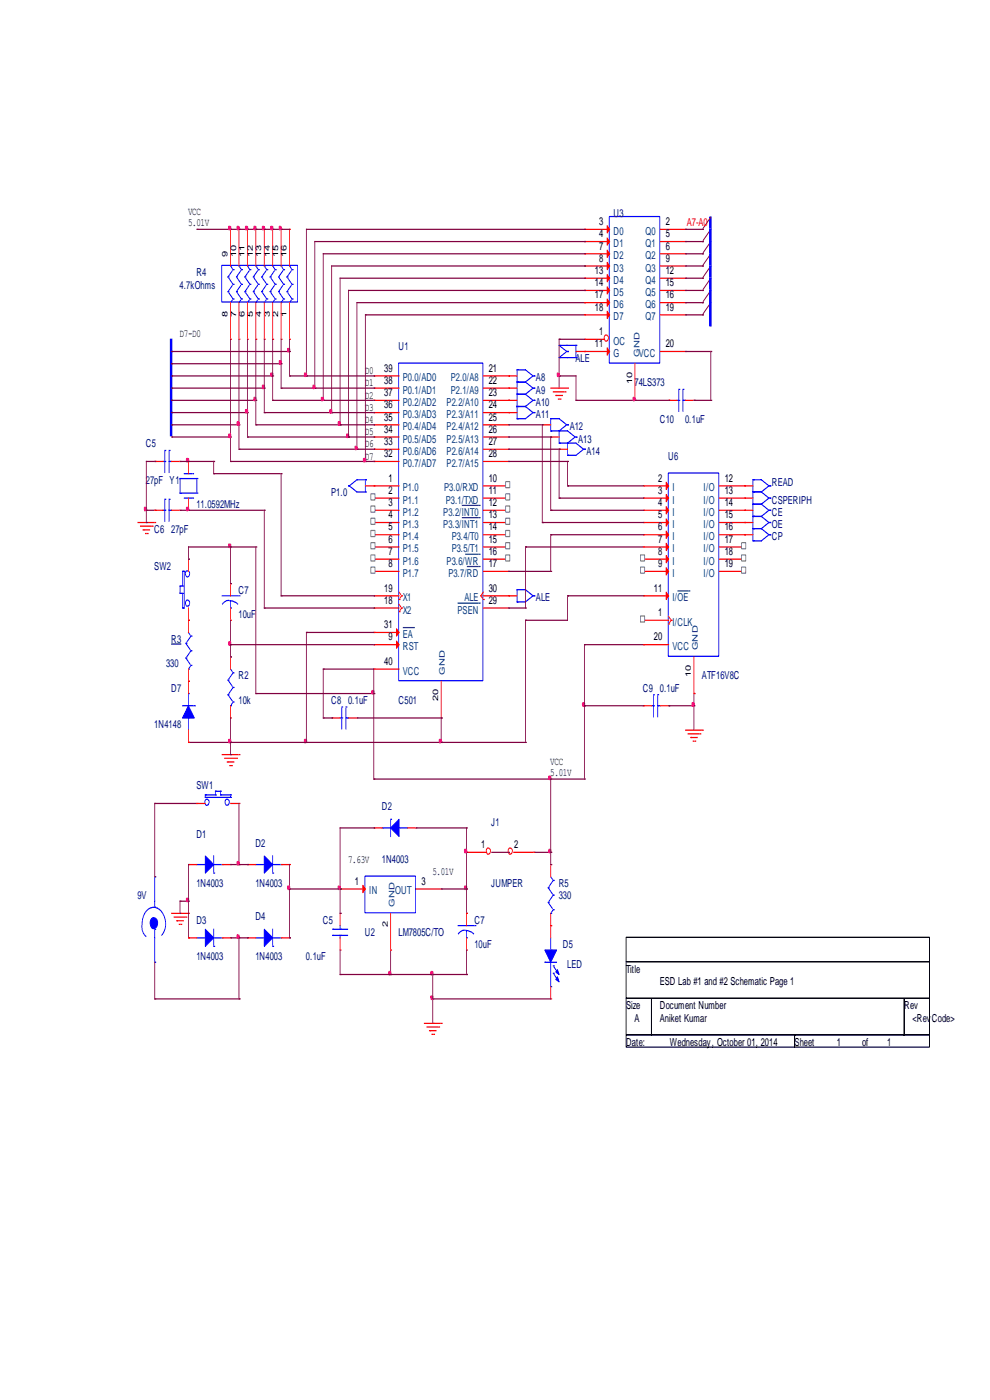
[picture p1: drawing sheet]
<svg xmlns="http://www.w3.org/2000/svg" width="210mm" height="297mm" viewBox="0 0 210 297" stroke-linecap="round" stroke-linejoin="round" font-family="sans-serif">
<path d="M132.8 198.8h64.3v5.2h-64.3zM132.8 204h64.3v7.8h-64.3zM132.8 211.8h5.4v7.8h-5.4zM132.8 219.6h35.7v2.6h-35.7zM138.2 211.8h53.6v7.8h-53.6zM168.5 219.6h28.6v2.6h-28.6zM191.8 211.8h5.3v7.8h-5.3z" fill="none" stroke="#000" stroke-width=".21"/>
<path d="M84.5 77h17.9v67.4h-17.9z" fill="none" stroke="#00f" stroke-width=".21"/>
<g fill="none" stroke="#f00" stroke-width=".21">
<path d="M79.3 79.8h.1M79.5 79.8h5.1M79.3 82.3h.1M79.3 84.9h.1M79.3 87.5h.1M79.3 90.1h.1M79.3 92.7h.1M79.3 95.3h.1M79.3 97.9h.1M79.5 82.3h5.1M79.5 84.9h5.1M79.5 87.5h5.1"/>
<path d="M79.5 90.1h5.1M79.5 92.7h5.1M79.5 95.3h5.1M79.5 97.9h5.1M79.3 103.1h.1M79.3 105.7h.1M79.5 103.1h5.1M79.5 105.7h5.1M79.3 134.2h.1M79.3 126.4h.1M79.3 129h.1M79.3 136.8h.1"/>
<path d="M79.5 129h5.1M79.5 126.4h5.1M79.5 134.2h5.1M79.5 136.8h5.1M84.6 127.2h.1M84.6 129.8h.1M84.6 125.6l.4 .5M84.6 128.2l.4 .5M85.2 126.4h.1M85.2 129h.1M85.2 126.4l-.4 .5M85.2 129l-.4 .5"/>
<path d="M102 126.4h.1M102 126.4l.3 .5M102.5 127.2h.1M102.5 129h5.2M102.5 125.6l-.3 .5M102.5 126.4h5.2M107.9 129h.1M107.9 126.4h.1M79.3 141.9h.1M79.5 141.9h5.1M93.6 152.3h.1M93.6 144.5v7.6"/>
</g>
<path d="M85.5 133.1h2M87.7 133.1h.1M97.1 128h4.3M101.6 128h.1" fill="none" stroke="#004080" stroke-width=".21"/>
<g fill="#f00" stroke="#f00" stroke-width=".21">
<path d="M84.1 133.4l.5 .8-.5 .8z"/>
<path d="M84.1 136l.5 .8-.5 .7z"/>
</g>
<path d="M78.7 104.8h.8v1.3h-.8z" fill-rule="evenodd" fill="#fff" stroke="#808080" stroke-width=".21"/>
<path d="M79.3 108.3h.1M79.5 108.3h5.1" fill="none" stroke="#f00" stroke-width=".21"/>
<path d="M78.7 107.4h.8v1.3h-.8z" fill-rule="evenodd" fill="#fff" stroke="#808080" stroke-width=".21"/>
<path d="M79.3 110.9h.1M79.5 110.9h5.1" fill="none" stroke="#f00" stroke-width=".21"/>
<path d="M78.7 109.9h.8v1.3h-.8z" fill-rule="evenodd" fill="#fff" stroke="#808080" stroke-width=".21"/>
<path d="M79.3 113.4h.1M79.5 113.4h5.1" fill="none" stroke="#f00" stroke-width=".21"/>
<path d="M78.7 112.5h.8v1.3h-.8z" fill-rule="evenodd" fill="#fff" stroke="#808080" stroke-width=".21"/>
<path d="M79.3 116h.1M79.5 116h5.1" fill="none" stroke="#f00" stroke-width=".21"/>
<path d="M78.7 115.1h.8v1.3h-.8z" fill-rule="evenodd" fill="#fff" stroke="#808080" stroke-width=".21"/>
<path d="M79.3 118.6h.1M79.5 118.6h5.1" fill="none" stroke="#f00" stroke-width=".21"/>
<path d="M78.7 117.7h.8v1.3h-.8z" fill-rule="evenodd" fill="#fff" stroke="#808080" stroke-width=".21"/>
<path d="M79.3 121.2h.1M79.5 121.2h5.1" fill="none" stroke="#f00" stroke-width=".21"/>
<path d="M78.7 120.3h.8v1.3h-.8z" fill-rule="evenodd" fill="#fff" stroke="#808080" stroke-width=".21"/>
<g fill="none" stroke="#f00" stroke-width=".21">
<path d="M102.5 79.8h5.2M107.9 79.8h.1M102.5 82.3h5.2M102.5 84.9h5.2M102.5 87.5h5.2M102.5 90.1h5.2M102.5 92.7h5.2M102.5 95.3h5.2M102.5 97.9h5.2M107.9 82.3h.1M107.9 84.9h.1M107.9 87.5h.1"/>
<path d="M107.9 90.1h.1M107.9 92.7h.1M107.9 95.3h.1M107.9 97.9h.1M102.5 103.1h5.2M107.9 103.1h.1"/>
</g>
<path d="M107.2 102.2h.9v1.3h-.9z" fill-rule="evenodd" fill="#fff" stroke="#808080" stroke-width=".21"/>
<path d="M102.5 105.7h5.2M107.9 105.7h.1" fill="none" stroke="#f00" stroke-width=".21"/>
<path d="M107.2 104.8h.9v1.3h-.9z" fill-rule="evenodd" fill="#fff" stroke="#808080" stroke-width=".21"/>
<path d="M102.5 108.3h5.2M107.9 108.3h.1" fill="none" stroke="#f00" stroke-width=".21"/>
<path d="M107.2 107.4h.9v1.3h-.9z" fill-rule="evenodd" fill="#fff" stroke="#808080" stroke-width=".21"/>
<path d="M98 107.2h3.4M101.6 107.2h.1" fill="none" stroke="#004080" stroke-width=".21"/>
<path d="M102.5 110.9h5.2M107.9 110.9h.1" fill="none" stroke="#f00" stroke-width=".21"/>
<path d="M107.2 109.9h.9v1.3h-.9z" fill-rule="evenodd" fill="#fff" stroke="#808080" stroke-width=".21"/>
<path d="M98 109.8h3.4M101.6 109.8h.1" fill="none" stroke="#004080" stroke-width=".21"/>
<path d="M102.5 113.4h5.2M107.9 113.4h.1" fill="none" stroke="#f00" stroke-width=".21"/>
<path d="M107.2 112.5h.9v1.3h-.9z" fill-rule="evenodd" fill="#fff" stroke="#808080" stroke-width=".21"/>
<path d="M102.5 116h5.2M107.9 116h.1" fill="none" stroke="#f00" stroke-width=".21"/>
<path d="M107.2 115.1h.9v1.3h-.9z" fill-rule="evenodd" fill="#fff" stroke="#808080" stroke-width=".21"/>
<path d="M102.5 118.6h5.2M107.9 118.6h.1" fill="none" stroke="#f00" stroke-width=".21"/>
<path d="M107.2 117.7h.9v1.3h-.9z" fill-rule="evenodd" fill="#fff" stroke="#808080" stroke-width=".21"/>
<path d="M98.8 117.6h2.6M101.6 117.6h.1M99.1 120.2h2.3M101.6 120.2h.1" fill="none" stroke="#004080" stroke-width=".21"/>
<g fill="none" stroke="#f00" stroke-width=".21">
<path d="M124 48.7h.1M124 51.2h.1M124 53.8h.1M124 56.4h.1M124 59h.1M124.1 48.7h5.2M124.1 51.2h5.2M124.1 53.8h5.2M124.1 56.4h5.2M124.1 59h5.2M107.9 79.8h.1M108 79.8h1.7"/>
<path d="M122.2 74.6h1.6M124 74.6h.1M124 61.6h.1M124 64.2h.1M124 66.8h.1M124.1 61.6h5.2M124.1 64.2h5.2M124.1 66.8h5.2M32.8 97.9h.1M33 97.9h1.6M36.4 97.9h1.6M38.2 97.9h.1"/>
<path d="M40 97.9h.1M40 98.2v2.3M107.9 82.3h.1M107.9 84.9h.1M107.9 87.5h.1M108 82.3h1.7M108 84.9h1.7M108 87.5h1.7M115 90.1h.1M115.2 90.1h1.6M116.8 92.7h.1M117 92.7h1.6"/>
<path d="M118.6 95.3h.1M118.8 95.3h1.6M29.2 110.9h3.4M29.8 111.6h2.3M30.3 112.4h.1M30.5 112.4h1.2M30.9 113.2h.1M31.2 113.2h.1M32.3 111.6h.1M32.8 110.9h.1M32.8 108.3h.1M33 108.3h1.6"/>
<path d="M36.4 108.3h1.6M38.2 108.3h.1M40 108.3h.1M40 105.7v2.3M77.5 103.1h1.6M79.3 103.1h.1M102.5 121.2h5.2M107.9 121.2h.1"/>
</g>
<g fill="none" stroke="#800040" stroke-width=".21">
<path d="M77.5 66.8h.1M77.5 66.8v30.8M77.7 66.8h46.3M123.8 64.2h-48.1v30.8M124 64.2h.1M75.7 95.3h.1M75.7 95.3h3.4M77.5 97.9h.1M77.5 97.9h1.6M79.3 95.3h.1M79.3 97.9h.1M31 108.3h1.6"/>
<path d="M32.8 108.3h.1M111.4 116h.1M111.6 116h24.9M98.9 193.8h.1M98.9 188.6v4.9"/>
</g>
<g fill="none" stroke="#00f" stroke-width=".21">
<path d="M129.2 45.9h10.7v31.1h-10.7zM109.7 78.5h.1M109.7 78.5v2.3M109.8 78.5h1.6l1.7 1.3-1.7 1.3M113.2 79.8h.1M118.6 73.3h.1M118.6 75.9h.1M118.6 73.3l1.6 1.3-1.6 1.3M118.8 73.3h3.2M118.8 75.9h3.2M120.4 74.6h.1M122.2 73.3h.1"/>
<path d="M122.2 75.9h.1M122.2 73.3v2.3M34.6 97.9h.2M35 97.9h.1M35 95.6h.1M35 95.8v4.4M35.9 95.6h.1M35.9 97.9h.1M35.9 95.8v4.4M36 97.9h.4M109.7 81.1h.1M109.7 83.6h.1"/>
<path d="M109.7 86.2h.1M109.7 88.8h.1M109.7 81.1v2.3M109.7 83.6v2.4M109.7 86.2v2.4M109.8 81.1h1.6M109.8 83.6h1.6M109.8 86.2h1.6M111.4 81.1l1.7 1.2-1.7 1.3M111.4 83.6l1.7 1.3-1.7 1.3M111.4 86.2l1.7 1.3-1.7 1.3h-1.6M113.2 82.3h.1"/>
<path d="M113.2 84.9h.1M113.2 87.5h.1M116.8 88.8h.1M116.8 91.4h.1M116.8 88.8v2.4M117 88.8h1.6l1.6 1.3-1.6 1.3M117 91.4h1.6M118.6 91.4h.1M118.6 94h.1M118.6 91.4v2.4M118.8 91.4h1.6l1.6 1.3-1.6 1.3M118.8 94h1.6"/>
<path d="M120.4 90.1h.1M120.4 94h.1M120.4 96.6h.1M120.4 94v2.3M120.6 94h1.6l1.6 1.3-1.6 1.3h-1.6M122.2 92.7h.1M124 95.3h.1M34.6 108.3h.2M35 108.3h.1M35 105.9h.1M35 106.2v4.4M35.9 105.9h.1"/>
<path d="M35.9 108.3h.1M35.9 106.2v4.4M36 108.3h.4M38.2 101.5h.1M38.2 104.6h.1M38.2 104.6h3.4M38.2 101.5v2.9M38.4 101.5h3.4M39.1 105.7h1.6M39.1 100.5h1.6M40.9 105.7h.1M40.9 100.5h.1"/>
<path d="M41.8 104.6h.1M41.8 101.5h.1M41.8 101.8v2.8M73.9 103.1h.1M77.3 101.8h-1.6l-1.6 1.3 1.6 1.3h1.6M77.5 104.4h.1M77.5 101.8h.1M77.5 102v2.4"/>
</g>
<path d="M98.5 188h.5a.51 .51 0 0 1-.3 .7l-.2-.2z" fill-rule="evenodd" fill="#f0f" stroke="#f0f" stroke-width=".21"/>
<g fill="#f00" stroke="#f00" stroke-width=".21">
<path d="M128.8 47.9l.5 .8-.5 .7z"/>
<path d="M128.8 50.5l.5 .7-.5 .8z"/>
<path d="M128.8 53.1l.5 .7-.5 .8z"/>
<path d="M128.8 55.7l.5 .7-.5 .8z"/>
<path d="M128.8 58.2l.5 .8-.5 .8z"/>
<path d="M128.8 60.8l.5 .8-.5 .8z"/>
<path d="M128.8 63.4l.5 .8-.5 .8z"/>
<path d="M128.8 66l.5 .8-.5 .8z"/>
</g>
<path d="M128.3 71.1a.6 .6 0 0 1 .8 .6 .6 .6 0 0 1-.7 .6l-.3-.7z" fill-rule="evenodd" fill="#fff" stroke="#f00" stroke-width=".21"/>
<g fill="none" stroke="#f00" stroke-width=".21">
<path d="M48.9 48.7h.1M48.9 48.9v7.5M50.7 48.7h.1M50.7 48.9v7.5M52.5 48.7h.1M52.5 48.9v7.5M54.3 48.7h.1M54.3 48.9v7.5M56 48.7h.1M56 48.9v7.5M57.8 48.7h.1M57.8 48.9v7.5"/>
<path d="M59.6 48.7h.1M59.6 48.9v7.5M61.4 48.7h.1M61.4 48.9v7.5M140 48.7h5.2M140 51.2h5.2M140 53.8h5.2M140 56.4h5.2M140 59h5.2M145.4 48.7h.1M145.4 51.2h.1M145.4 53.8h.1"/>
<path d="M145.4 56.4h.1M145.4 59h.1M48.9 72h.1M48.9 64.2v7.5M50.7 72h.1M50.7 64.2v7.5M52.5 72h.1M52.5 64.2v7.5M54.3 72h.1M54.3 64.2v7.5M56 72h.1M56 64.2v7.5"/>
<path d="M57.8 72h.1M57.8 64.2v7.5M59.6 72h.1M59.6 64.2v7.5M61.4 72h.1M61.4 64.2v7.5M124 72h.1M124 74.6h.1M124.1 72h4.1M124.1 74.6h5.2M134.7 77.2v7.5M140 74.6h5.2"/>
<path d="M140 61.6h5.2M140 64.2h5.2M140 66.8h5.2M145.4 61.6h.1M145.4 64.2h.1M145.4 66.8h.1M145.4 74.6h.1M116.8 82.3h3.4M117.3 83.1h2.4M117.9 83.9h.1M118.1 83.9h1.2M118.4 84.7h.2"/>
<path d="M118.8 84.7h.1M119.8 83.1h.1M120.4 82.3h.1M134.7 84.9h.1M141.8 84.9h.1M142 84.9h1.6M145.4 84.9h1.6M147.2 84.9h.1M40 118.6h.1M40 118.9v2.3M157.9 113.4h.1M157.9 108.3h.1"/>
<path d="M157.9 103.1h.1M157.9 110.9h.1M157.9 105.7h.1M158.1 113.4h1.6M158.1 108.3h1.6M158.1 103.1h1.6M158.1 110.9h1.6M158.1 105.7h1.6M40 131.6h.1M40 129v2.3M40 131.8v2.4M48.9 123.8h.1"/>
<path d="M48.9 131.6h.1M48.9 139.4h.1M48.9 124.1v2.3M48.9 129v2.3M48.9 139.6v2.3M107.9 126.4h.1M108 126.4h1.7M136.5 131.6h.1M136.6 131.6h5.2M141.8 132.4h.1M141.8 130.8l.4 .5M142.4 131.6h.1"/>
<path d="M142.4 131.6l-.4 .5M40 144.5h.1M40 157.5h.1M40 141.9v2.4M40 144.8v2.3M40 154.9v2.3M48.9 152.3h.1M48.9 149.7v2.4M70.3 152.3h.1M70.5 152.3h1.6M73.9 152.3h1.6M75.7 152.3h.1"/>
<path d="M136.5 149.7h.1M136.6 149.7h1.6M140 149.7h1.6M141.8 149.7h.1M145.4 154.9h3.4M145.9 155.7h2.4M146.5 156.5h.1M146.6 156.5h1.3M147 157.2h.2M147.4 157.2h.1M148.4 155.7h.1M149 154.9h.1"/>
<path d="M47.1 160.1h3.4M47.6 160.9h2.4M48.2 161.6h.1M48.4 161.6h1.2M48.7 162.4h.2M49.1 162.4h.1M50.1 160.9h.1M50.7 160.1h.1M36.4 193.8h3.4M36.9 194.6h2.3M37.5 195.3h.1M37.6 195.3h1.3"/>
<path d="M38 196.1h.2M38.4 196.1h.1M39.4 194.6h.1M40 193.8h.1M116.8 196.4h.1M116.8 183.4h.1M116.8 183.7v2.3M116.8 193.8v2.3M116.8 196.6v2.4M116.8 211.9h.1M116.8 209.3v2.4"/>
</g>
<path d="M128.8 73.8l.5 .8-.5 .8z" fill="#f00" stroke="#f00" stroke-width=".21"/>
<path d="M150.7 45.9v23.4M36.3 71.9v20.7" fill="none" stroke="#00f" stroke-width=".64" stroke-linecap="butt"/>
<g fill="none" stroke="#800040" stroke-width=".21">
<path d="M41.8 48.7h.1M41.9 48.7h7M48.9 48.7h.1M49.1 48.7h1.6M50.7 48.7h.1M50.9 48.7h1.6M52.5 48.7h.1M52.7 48.7h1.6M54.3 48.7h.1M54.4 48.7h1.6M56 48.7h.1M56.2 48.7h1.6"/>
<path d="M57.8 48.7h.1M58 48.7h1.6M59.6 48.7h.1M59.8 48.7h1.6M145.4 48.7h3.4M145.4 51.2h3.4M145.4 53.8h3.4M145.4 56.4h3.4M145.4 59h3.4M149 48.7h.1M149 51.2h.1M149 53.8h.1"/>
<path d="M149 56.4h.1M149 59h.1M150.8 46.1l-1.7 2.3M150.8 48.7l-1.7 2.3M150.8 51.2l-1.7 2.4M150.8 53.8l-1.7 2.4M150.8 56.4l-1.7 2.4M150.8 59l-1.7 2.4M36.4 74.6h.1M36.4 77.2h.1M36.4 79.8h.1M36.6 79.8h21.2"/>
<path d="M36.6 74.6h24.8M36.6 77.2h23M48.9 72v20.5M50.7 72v17.9M52.5 72v15.3M54.3 72v12.7M56 72v10.1M57.8 79.8h.1M57.8 72v7.5M57.8 79.8v4.9M59.6 77.2h.1M59.6 72v4.9"/>
<path d="M59.6 77.2v4.9M61.4 79.8h.1M61.4 74.6h.1M61.4 79.8h3.4M61.4 72v2.3M61.4 74.6v4.9M65 79.8h.1M118.6 72h.1M118.6 79.8h.1M118.6 72.2v7.6M118.8 72h5.2M118.8 79.8h3.4v4.9"/>
<path d="M145.4 61.6h3.4M145.4 64.2h3.4M145.4 66.8h3.4M145.4 74.6h5.2M149 61.6h.1M149 64.2h.1M149 66.8h.1M150.8 74.6h.1M150.8 61.6l-1.7 2.3M150.8 64.2l-1.7 2.3M150.8 74.6v10.1M36.4 82.3h.1"/>
<path d="M36.4 84.9h.1M36.4 87.5h.1M36.4 90.1h.1M36.4 92.7h.1M36.6 84.9h17.7M36.6 82.3h19.4M36.6 87.5h15.9M36.6 90.1h14.1M36.6 92.7h12.3M40 97.9h5.1M45.3 97.9h.1M45.3 97.9v2.3"/>
<path d="M48.9 97.9h.1M48.9 92.7h.1M48.9 97.9h28.4M48.9 92.7v4.9M50.7 95.3h.1M50.7 90.1h.1M50.7 90.1v4.9M50.7 95.3h24.8M52.5 92.7h.1M52.5 87.5h.1M52.5 87.5v5M52.5 92.7h21.2"/>
<path d="M54.3 90.1h.1M54.3 84.9h.1M54.3 84.9v5M54.3 90.1h17.6M56 87.5h.1M56 82.3h.1M56 82.3v5M56 87.5h14.2M57.8 84.9h.1M57.8 84.9h10.6M59.6 82.3h.1M59.6 82.3h7"/>
<path d="M66.8 82.3h.1M68.6 84.9h.1M70.3 87.5h.1M72.1 90.1h.1M73.9 92.7h.1M75.7 95.3h.1M77.5 97.9h.1M118.6 80v2.3M122.2 84.9h.1M122.2 84.9h12.3M134.7 84.9h.1M134.7 84.9h6.9"/>
<path d="M141.8 84.9h.1M147.2 84.9h.1M147.4 84.9h3.4M150.8 84.9h.1M31 110.9h.1M31 108.3v2.3M40 118.6h.1M45.3 100.5h.1M45.3 100.5h14.1M48.7 116h-8.7v2.4M48.9 116h.1M48.9 116h5.2"/>
<path d="M48.9 116v7.6M54.3 116h.1M54.3 116v30.9M59.6 100.5h.1M59.6 100.5v25.6M111.4 116h.1M111.4 116.3v12.7M48.9 123.8h.1M48.9 136.8h.1M48.9 139.4h.1M48.9 131.6v4.9M48.9 136.8v2.3"/>
<path d="M59.6 126.4h.1M65 134.2h.1M65 134.2v23M65.2 134.2h14.1M107.9 129h3.4M111.4 129h.1M124 136.8h.1M124.1 136.8h12.4M40 157.5h8.7M48.9 157.5h.1M48.9 152.3v4.9M48.9 157.5v2.3"/>
<path d="M49.1 157.5h44.3M54.3 147.1h.1M54.3 147.1h24.8M65 157.5h.1M68.6 141.9h.1M68.6 152.3h.1M68.6 141.9v10.2M68.6 152.3h1.6M68.7 141.9h10.6M70.3 152.3h.1M75.7 152.3h17.7M79.3 147.1h.1"/>
<path d="M79.3 147.1v17.9M93.6 157.5h.1M93.6 152.3h.1M93.6 152.3v4.9M124 149.7h.1M124.1 149.7h12.4M141.8 149.7h.1M142 149.7h5.2M147.2 147.1h.1M147.2 149.7h.1M147.2 147.4v2.3M147.2 150v4.9"/>
<path d="M32.8 170.5h.1M32.8 170.5v15.2M33 170.5h8.8M48.9 160.1h.1M79.3 165.3h.1M32.8 186h.1M38.2 191.2h.1M38.2 193.8h.1M38.2 191.2v2.3M38.4 191.2h1.6v7.5M40 199h.1M113.2 180.8h3.4"/>
<path d="M116.8 180.8h.1M116.8 183.4h.1M116.8 180.8v2.4M32.8 211.9h.1M32.8 204.1v7.6M32.8 211.9h17.7M50.7 211.9h.1M82.8 206.7h.1M82.8 206.7h8.8M82.8 201.6v4.9M91.8 217.1h.1M91.8 211.9h.1"/>
<path d="M91.8 206.7h.1M91.8 207v9.8M91.8 206.7h7M92 211.9h24.8M98.9 206.7h.1"/>
</g>
<g fill="none" stroke="#00f" stroke-width=".21">
<path d="M47 56.3h16.1v7.8h-16.1zM48.4 58.8h.1M48.5 59l.9 1.3M48.9 56.4h.1M49.1 56.7l.3 .5M49.3 57.5l-.9 1.3M49.4 57.2h.1M50.1 58.8h.1M50.3 59l.9 1.3M50.7 56.4h.1M50.9 56.7l.3 .5M51 57.5l-.9 1.3"/>
<path d="M51.2 57.2h.1M51.9 58.8h.1M52.1 59l.9 1.3M52.5 56.4h.1M52.7 56.7l.3 .5M52.8 57.5l-.9 1.3M53 57.2h.1M53.7 58.8h.1M53.9 59l.9 1.3M54.3 56.4h.1M54.4 56.7l.4 .5M54.6 57.5l-.9 1.3"/>
<path d="M54.8 57.2h.1M55.5 58.8h.1M55.7 59l.9 1.3M56 56.4h.1M56.2 56.7l.4 .5M56.4 57.5l-.9 1.3M56.6 57.2h.1M57.3 58.8h.1M57.5 59l.9 1.3M57.8 56.4h.1M58 56.7l.4 .5M58.2 57.5l-.9 1.3"/>
<path d="M58.4 57.2h.1M59.1 58.8h.1M59.3 59l.9 1.3M59.6 56.4h.1M59.8 56.7l.4 .5M60 57.5l-.9 1.3M60.2 57.2h.1M60.9 58.8h.1M61 59l.9 1.3M61.4 56.4h.1M61.6 56.7l.3 .5M61.8 57.5l-.9 1.3"/>
<path d="M61.9 57.2h.1M48.4 61.9h.1M48.5 62.1l.9 1.3M49.3 60.6l-.9 1.3M49.3 63.7l-.4 .5M49.4 60.3h.1M49.4 63.4h.1M50.1 61.9h.1M50.3 62.1l.9 1.3M51 60.6l-.9 1.3M51 63.7l-.3 .5M51.2 60.3h.1"/>
<path d="M51.2 63.4h.1M51.9 61.9h.1M52.1 62.1l.9 1.3M52.8 60.6l-.9 1.3M52.8 63.7l-.3 .5M53 60.3h.1M53 63.4h.1M53.7 61.9h.1M53.9 62.1l.9 1.3M54.6 60.6l-.9 1.3M54.6 63.7l-.3 .5M54.8 60.3h.1"/>
<path d="M54.8 63.4h.1M55.5 61.9h.1M55.7 62.1l.9 1.3M56.4 60.6l-.9 1.3M56.4 63.7l-.4 .5M56.6 60.3h.1M56.6 63.4h.1M57.3 61.9h.1M57.5 62.1l.9 1.3M58.2 60.6l-.9 1.3M58.2 63.7l-.4 .5M58.4 60.3h.1"/>
<path d="M58.4 63.4h.1M59.1 61.9h.1M59.3 62.1l.9 1.3M60 60.6l-.9 1.3M60 63.7l-.4 .5M60.2 60.3h.1M60.2 63.4h.1M60.9 61.9h.1M61 62.1l.9 1.3M61.8 60.6l-.9 1.3M61.8 63.7l-.4 .5M61.9 60.3h.1"/>
<path d="M61.9 63.4h.1M143.6 84.9h.2M144 84.9h.1M144 82.6h.1M144 82.9v4.4M144.9 82.6h.1M144.9 84.9h.1M144.9 82.9v4.4M145 84.9h.4M141.7 100.4h10.8v38.8h-10.8zM159.7 112.1h.1M159.7 114.7h.1"/>
<path d="M159.7 107h.1M159.7 109.6h.1M159.7 104.4h.1M159.7 101.8h.1M159.7 102v4.7M159.7 107v2.3M159.7 109.6v2.3M159.7 112.1v2.4M159.9 112.1h1.6M159.9 107h1.6M159.9 109.6h1.6M159.9 104.4h1.6"/>
<path d="M159.9 101.8h1.6l1.6 1.3-1.6 1.3M161.5 112.1l1.6 1.3-1.6 1.3h-1.6M161.5 107l1.6 1.3-1.6 1.3M161.5 109.6l1.6 1.3-1.6 1.2M161.5 104.4l1.6 1.3-1.6 1.3M163.3 113.4h.1M163.3 108.3h.1M163.3 103.1h.1M163.3 110.9h.1M163.3 105.7h.1M38.2 124.3h.1M38.2 125.9h.1"/>
<path d="M38.2 124.3v1.3M38.2 125.9h.3M38.4 124.3h.3M38.7 121.2h.1M38.7 124.3h.1M38.7 125.9h.1M38.7 129h.1M38.7 121.2v2.9M38.7 125.9v2.8M38.9 121.2h.2M39.1 121.2h.1M39.1 121.5v7.5h-.2"/>
<path d="M39.4 136.5h.1M39.4 139.6h.1M39.4 136.5l.9 1.3M39.4 139.6l.9 1.3M39.5 127.4a.59 .59 0 0 1 .7 .5 .59 .59 0 0 1-.6 .7l-.3-.8zM39.5 121.2a.59 .59 0 0 1 .7 .5 .59 .59 0 0 1-.6 .6l-.3-.7zM40 134.2l.3 .5M40.5 135h.1M40.5 138.1h.1M40.5 135l-.9 1.2M40.5 138.1l-.9 1.3M47.1 128.2a1.99 1.99 0 0 1 3.1-.3l.3 .3"/>
<path d="M47.1 126.4h3.4M48.9 129h.1M48.9 127.4v1.3M50.7 126.4h.1M109.7 125.1h.1M109.7 127.7h.1M109.7 125.1v2.3M109.8 125.1h1.6l1.7 1.3-1.7 1.3h-1.6M113.2 126.4h.1M38.7 149.7h2.3M40 147.1h.1M40 141.9h.1"/>
<path d="M40 152.3h.1M40 147.4v2.3M40 152.6v2.3M40.5 141.2h.1M40.5 141.2l-.4 .5M41.2 149.7h.1M48.4 144.3h.1M48.4 147.4h.1M48.4 144.3l.9 1.3M48.4 147.4l.9 1.3M48.9 149.7h.1M48.9 141.9l.4 .6"/>
<path d="M49.4 142.7h.1M49.4 145.8h.1M49.4 148.9h.1M49.4 142.7l-.9 1.3M49.4 145.8l-.9 1.3M49.4 148.9l-.3 .6M72.1 152.3h.2M72.5 152.3h.1M72.5 150h.1M72.5 150.2v4.4M73.4 150h.1M73.4 152.3h.1"/>
<path d="M73.4 150.2v4.4M73.6 152.3h.3M138.2 149.7h.2M138.6 149.7h.1M138.6 147.4h.1M138.6 147.7v4.4M139.5 147.4h.1M139.5 149.7h.1M139.5 147.7v4.4M139.7 149.7h.3M32.8 186h.1M32.8 192.5h.1"/>
<path d="M32.8 197.1h.1M32.8 186.3v5.9M32.8 197.4v6.5M34.2 198.4a3.9 3.9 0 0 0-1-5.8 2.34 2.34 0 0 0-2.8 1.9l-.3 1.6a2.65 2.65 0 0 0 .9 2.6M116.3 188.3h.1M116.3 191.4h.1M116.3 188.3l.9 1.3M116.3 191.4l.9 1.3M116.8 193.8h.1M116.8 199v2.3M116.8 186l.4 .5M117.3 186.8h.1"/>
<path d="M117.3 189.9h.1M117.3 193h.1M117.3 186.8l-.9 1.3M117.3 189.9l-.9 1.3M117.3 193l-.3 .5M32.8 204.1h.1M115.6 204.1h.1M115.7 204.1h2.4M116.8 209.3h.1M116.8 201.6h.1M116.8 204.1v5M117.3 204.9h.1"/>
<path d="M117.3 206.5h.1M117.5 205.2l.9 1.3M117.5 206.7l.9 1.3"/>
</g>
<g fill="#f0f" stroke="#f0f" stroke-width=".21">
<path d="M50.3 48l.4 .1a.51 .51 0 0 1-.3 .7l-.2-.3z" fill-rule="evenodd"/>
<path d="M48.5 48l.4 .1a.51 .51 0 0 1-.3 .7l-.1-.3z" fill-rule="evenodd"/>
<path d="M53.8 48l.5 .1a.51 .51 0 0 1-.3 .7l-.2-.3z" fill-rule="evenodd"/>
<path d="M52.1 48l.4 .1a.51 .51 0 0 1-.3 .7l-.2-.3z" fill-rule="evenodd"/>
<path d="M55.6 48l.5 .1a.51 .51 0 0 1-.3 .7l-.2-.3z" fill-rule="evenodd"/>
<path d="M59.2 48l.5 .1a.51 .51 0 0 1-.3 .7l-.2-.3z" fill-rule="evenodd"/>
<path d="M57.4 48l.5 .1a.51 .51 0 0 1-.3 .7l-.2-.3z" fill-rule="evenodd"/>
<path d="M118.2 79.1l.4 .1a.51 .51 0 0 1-.3 .7l-.2-.3z" fill-rule="evenodd"/>
<path d="M39.5 190.6h.5a.51 .51 0 0 1-.3 .7l-.2-.2z" fill-rule="evenodd"/>
<path d="M123.5 149.1l.5 .1a.51 .51 0 0 1-.3 .7l-.2-.3z" fill-rule="evenodd"/>
<path d="M146.8 149.1l.4 .1a.51 .51 0 0 1-.3 .7l-.2-.3z" fill-rule="evenodd"/>
<path d="M48.5 115.4l.4 .1a.51 .51 0 0 1-.3 .7l-.1-.3z" fill-rule="evenodd"/>
<path d="M78.9 146.5l.4 .1a.51 .51 0 0 1-.3 .7l-.2-.3z" fill-rule="evenodd"/>
<path d="M116.4 180.2l.4 .1a.51 .51 0 0 1-.3 .7l-.1-.3z" fill-rule="evenodd"/>
<path d="M91.4 211.3h.4a.51 .51 0 0 1-.3 .7l-.2-.2z" fill-rule="evenodd"/>
<path d="M91.4 206.1l.4 .1a.51 .51 0 0 1-.3 .7l-.2-.3z" fill-rule="evenodd"/>
<path d="M30.6 107.6l.5 .1a.52 .52 0 0 1-.3 .7l-.2-.3z" fill-rule="evenodd"/>
<path d="M39.5 97.3h.5a.51 .51 0 0 1-.3 .7l-.2-.2z" fill-rule="evenodd"/>
<path d="M64.6 156.9h.4a.51 .51 0 0 1-.3 .7l-.2-.2z" fill-rule="evenodd"/>
<path d="M93.1 156.9h.5a.51 .51 0 0 1-.3 .7l-.2-.2z" fill-rule="evenodd"/>
<path d="M48.5 136.2h.4a.51 .51 0 0 1-.3 .7l-.1-.3z" fill-rule="evenodd"/>
<path d="M61 74h.4a.51 .51 0 0 1-.3 .7l-.1-.3z" fill-rule="evenodd"/>
<path d="M59.2 76.5l.5 .1a.51 .51 0 0 1-.3 .7l-.2-.3z" fill-rule="evenodd"/>
<path d="M57.4 79.1l.5 .1a.51 .51 0 0 1-.3 .7l-.2-.3z" fill-rule="evenodd"/>
<path d="M55.6 81.7l.5 .1a.51 .51 0 0 1-.3 .7l-.2-.3z" fill-rule="evenodd"/>
<path d="M48.5 156.9h.4a.51 .51 0 0 1-.3 .7l-.1-.2z" fill-rule="evenodd"/>
<path d="M53.8 84.3l.5 .1a.51 .51 0 0 1-.3 .7l-.2-.3z" fill-rule="evenodd"/>
<path d="M48.5 92.1h.4a.51 .51 0 0 1-.3 .7l-.1-.2z" fill-rule="evenodd"/>
<path d="M134.2 84.3l.5 .1a.51 .51 0 0 1-.3 .7l-.2-.3z" fill-rule="evenodd"/>
<path d="M77.1 97.3h.4a.51 .51 0 0 1-.3 .7l-.1-.2z" fill-rule="evenodd"/>
<path d="M75.3 94.7h.4a.51 .51 0 0 1-.3 .7l-.1-.2z" fill-rule="evenodd"/>
<path d="M50.3 89.5h.4a.52 .52 0 0 1-.3 .8l-.2-.3z" fill-rule="evenodd"/>
<path d="M52.1 86.9l.4 .1a.51 .51 0 0 1-.3 .7l-.2-.3z" fill-rule="evenodd"/>
<path d="M73.5 92.1h.5a.51 .51 0 0 1-.4 .7l-.1-.2z" fill-rule="evenodd"/>
<path d="M71.7 89.5h.5a.52 .52 0 0 1-.3 .8l-.2-.3z" fill-rule="evenodd"/>
<path d="M82.4 206.1l.5 .1a.51 .51 0 0 1-.3 .7l-.2-.3z" fill-rule="evenodd"/>
</g>
<g fill="#00f" stroke="#00f" stroke-width=".21">
<path d="M32.3 194.8a.97 .97 0 0 1 1 .3 .97 .97 0 0 1 .1 1.1 .75 .75 0 0 1-.7 .8 .75 .75 0 0 1-.8-.7 1.34 1.34 0 0 1 .4-1.5z" fill-rule="evenodd"/>
<path d="M115.6 201.6h2.5l-1.3 2.5z" fill-rule="evenodd"/>
<path d="M118.2 207.3l.4 1-.7-.5z" fill-rule="evenodd"/>
<path d="M118.2 205.7l.4 1-.7-.5z" fill-rule="evenodd"/>
<path d="M40 149.7l1.2 2.6h-2.5z" fill-rule="evenodd"/>
</g>
<path d="M36.3 136.6h2.1" fill="none" stroke="#000080" stroke-width=".21"/>
<path d="M135.8 130.7h.9v1.3h-.9z" fill-rule="evenodd" fill="#fff" stroke="#808080" stroke-width=".21"/>
<path d="M141.3 125.6l.5 .8-.5 .8z" fill="#f00" stroke="#f00" stroke-width=".21"/>
<g fill="none" stroke="#f00" stroke-width=".21">
<path d="M152.5 103.1h5.2M152.5 105.7h5.2M152.5 108.3h5.2M152.5 110.9h5.2M152.5 113.4h5.2M152.5 116h5.2M157.9 103.1h.1M157.9 105.7h.1M157.9 108.3h.1M157.9 110.9h.1M157.9 113.4h.1M157.9 116h.1"/>
<path d="M136.5 126.4h.1M136.6 126.4h5.2"/>
</g>
<path d="M143.8 125.4h2.1M146.1 125.4h.1" fill="none" stroke="#004080" stroke-width=".21"/>
<path d="M157.3 115.1h.9v1.3h-.9z" fill-rule="evenodd" fill="#fff" stroke="#808080" stroke-width=".21"/>
<path d="M152.5 118.6h5.2M157.9 118.6h.1" fill="none" stroke="#f00" stroke-width=".21"/>
<path d="M157.3 117.7h.9v1.3h-.9z" fill-rule="evenodd" fill="#fff" stroke="#808080" stroke-width=".21"/>
<path d="M152.5 121.2h5.2M157.9 121.2h.1" fill="none" stroke="#f00" stroke-width=".21"/>
<path d="M157.3 120.3h.9v1.3h-.9z" fill-rule="evenodd" fill="#fff" stroke="#808080" stroke-width=".21"/>
<g fill="none" stroke="#f00" stroke-width=".21">
<path d="M136.5 103.1h.1M136.5 105.7h.1M136.5 108.3h.1M136.5 110.9h.1M136.5 113.4h.1M136.5 116h.1M136.5 118.6h.1M136.6 103.1h5.2M136.6 105.7h5.2M136.6 108.3h5.2M136.6 110.9h5.2M136.6 113.4h5.2"/>
<path d="M136.6 116h5.2M136.6 118.6h5.2M136.5 136.8h.1M136.6 136.8h5.2M147.2 139.4v7.5M147.2 147.1h.1"/>
</g>
<g fill="#f00" stroke="#f00" stroke-width=".21">
<path d="M141.3 102.3l.5 .8-.5 .8z"/>
<path d="M141.3 104.9l.5 .8-.5 .7z"/>
<path d="M141.3 107.5l.5 .8-.5 .7z"/>
<path d="M141.3 110.1l.5 .8-.5 .7z"/>
<path d="M141.3 112.7l.5 .7-.5 .8z"/>
<path d="M141.3 115.3l.5 .7-.5 .8z"/>
<path d="M141.3 117.8l.5 .8-.5 .8z"/>
</g>
<path d="M135.8 117.7h.9v1.3h-.9z" fill-rule="evenodd" fill="#fff" stroke="#808080" stroke-width=".21"/>
<path d="M141.3 120.4l.5 .8-.5 .8z" fill="#f00" stroke="#f00" stroke-width=".21"/>
<path d="M136.5 121.2h.1M136.6 121.2h5.2" fill="none" stroke="#f00" stroke-width=".21"/>
<path d="M135.8 120.3h.9v1.3h-.9z" fill-rule="evenodd" fill="#fff" stroke="#808080" stroke-width=".21"/>
<g fill="none" stroke="#00f" stroke-width=".21">
<path d="M43.5 168.6h.1M43.5 168.9v.3h5.2M43.6 169.6a.59 .59 0 0 1 .8 .6 .59 .59 0 0 1-.7 .6l-.3-.7zM43.7 168.6h2M45.7 167.9h.1M45.7 168.6h.1M45.7 167.9v.5M45.9 167.9h.9M46.8 168.6h.1M46.8 167.9h.1M46.8 168.1v.5M46.9 168.6h2"/>
<path d="M47.9 169.6a.6 .6 0 0 1 .7 .6 .6 .6 0 0 1-.6 .6l-.3-.7zM48.9 169.2h.1M48.9 168.6h.1M48.9 168.9v.3M81.1 175.6h.1M81.2 175.6h1.6M82.8 173.8h.1M82.8 174.1v3.4M84.6 175.6h.1M84.8 175.6h1.6M41.8 183.4h1.6M41.8 199h1.6"/>
<path d="M43.5 183.4h.1M43.5 199h.1M45.3 185.2h.1M45.3 181.6v3.4M45.3 197.1v3.4M45.3 183.4h1.6M45.3 199h1.6M47.1 183.4h.1M47.1 199h.1M54.3 183.4h1.6M54.3 199h1.6M56 183.4h.1"/>
<path d="M56 199h.1M57.8 185.2h.1M57.8 183.4h1.6M57.8 199h1.6M57.8 181.6v3.4M57.8 197.1v3.4M59.6 183.4h.1M59.6 199h.1M70.5 197.1h.1M70.5 198.4h.1M70.7 197.1h3M70.7 198.4h3"/>
<path d="M72.1 198.4h.1M72.1 197.1h.1M72.1 196.4v.5M72.1 198.7v.3M77.4 185.9h10.7v7.7h-10.7zM97.1 198.2a1.98 1.98 0 0 1 3.1-.3l.3 .3M97.1 196.4h3.4M98.9 199h.1M98.9 197.4v1.3M100.7 196.4h.1M45.3 200.8h.1M57.8 200.8h.1"/>
</g>
<g fill="none" stroke="#f00" stroke-width=".21">
<path d="M41.8 170.5h.1M41.9 170.5h1.6M48.9 170.5h1.6M50.7 170.5h.1M79.3 175.6h.1M79.5 175.6h1.6M86.4 175.6h1.6M88.2 175.6h.1M40 183.4h.1M40 199h.1M40.1 183.4h1.7M40.1 199h1.7"/>
<path d="M47.1 183.4h1.6M47.1 199h1.6M48.9 183.4h.1M48.9 199h.1M52.5 183.4h.1M52.5 199h.1M52.7 183.4h1.6M52.7 199h1.6M59.6 183.4h1.6M59.6 199h1.6M61.4 183.4h.1M61.4 199h.1"/>
<path d="M72.1 193.8h.1M72.1 188.6h.1M72.1 194v2.4M72.1 199v2.3M72.3 188.6h5.2M82.8 193.8v7.5M88.2 188.6h5.2M93.6 188.6h.1M98.9 193.8h.1M98.9 194v2.4M98.9 199v2.3M72.1 201.6h.1"/>
<path d="M82.8 201.6h.1M90 217.1h3.4M90.5 217.9h2.4M91.1 218.7h.1M91.2 218.7h1.3M91.6 219.4h.2M92 219.4h.1M93 217.9h.1M93.6 217.1h.1M98.9 201.6h.1"/>
</g>
<g fill="#00f" stroke="#00f" stroke-width=".21">
<path d="M43.5 181.6l1.8 1.8-1.8 1.8z" fill-rule="evenodd"/>
<path d="M43.5 197.1l1.8 1.9-1.8 1.8z" fill-rule="evenodd"/>
<path d="M56 181.6l1.8 1.8-1.8 1.8z" fill-rule="evenodd"/>
<path d="M56 197.1l1.8 1.9-1.8 1.8z" fill-rule="evenodd"/>
<path d="M84.6 173.8v3.7l-1.8-1.9z" fill-rule="evenodd"/>
</g>
<g fill="none" stroke="#800040" stroke-width=".21">
<path d="M107.9 97.9h12.3M107.9 95.3h10.5M107.9 92.7h8.7M107.9 90.1h6.9M115 90.1h.1M115 90.1v20.5M116.8 92.7h.1M116.8 92.7v15.3M118.6 95.3h.1M118.6 95.3v10.1M120.4 97.9h.1M120.4 97.9v4.9"/>
<path d="M115 110.9h.1M115.2 110.9h21.3M116.8 108.3h.1M116.8 113.4h.1M116.8 113.7v7.5M117 108.3h19.5M117 113.4h19.5M118.6 105.7h.1M118.8 105.7h17.7M120.4 103.1h.1M120.6 103.1h15.9M48.9 136.8h30.2"/>
<path d="M79.3 136.8h.1M107.9 121.2h8.7M116.8 121.2h.1M79.1 175.6h-7v12.7M79.3 175.6h.1M40 191.2h.1M40 183.4v7.5M48.9 199h1.6M48.9 183.4h1.6M50.7 199h.1M50.7 183.4h.1M50.7 199h1.6"/>
<path d="M50.7 199v12.7M52.5 199h.1M61.4 188.6h.1M61.4 199h.1M61.4 183.4v4.9M61.4 188.6v10.1M61.4 188.6h10.5M72.1 193.8h.1M72.1 188.6h.1M72.1 188.6v4.9M50.7 211.9h.1"/>
</g>
<g fill="#f0f" stroke="#f0f" stroke-width=".21">
<path d="M50.3 198.4h.4a.51 .51 0 0 1-.3 .7l-.2-.3z" fill-rule="evenodd"/>
<path d="M71.7 188h.5a.51 .51 0 0 1-.3 .7l-.2-.2z" fill-rule="evenodd"/>
<path d="M61 188h.4a.51 .51 0 0 1-.3 .7l-.1-.2z" fill-rule="evenodd"/>
</g>
<path d="M77 187.8l.5 .8-.5 .8z" fill="#f00" stroke="#f00" stroke-width=".21"/>
<path d="M103.3 180a.59 .59 0 0 1 .7 .6 .59 .59 0 0 1-.6 .6l-.3-.8z" fill-rule="evenodd" fill="#fff" stroke="#f00" stroke-width=".21"/>
<path d="M98.9 180.8h.1M99.1 180.8h4.1" fill="none" stroke="#f00" stroke-width=".21"/>
<path d="M108 180a.6 .6 0 0 1 .7 .6 .6 .6 0 0 1-.7 .6l-.2-.8z" fill-rule="evenodd" fill="#fff" stroke="#f00" stroke-width=".21"/>
<path d="M108.9 180.8h4.2M113.2 180.8h.1" fill="none" stroke="#f00" stroke-width=".21"/>
<g fill="none" stroke="#800040" stroke-width=".21">
<path d="M123.8 59h-51.7v30.9M123.8 48.7h-58.8v30.8M123.8 51.2h-57v30.9M123.8 53.8h-55.2v30.9M123.8 56.4h-53.5v30.9M124 48.7h.1M124 51.2h.1M124 53.8h.1M124 56.4h.1M124 59h.1M65 79.8h.1M65 79.8h14.1"/>
<path d="M79.3 79.8h.1M123.8 61.6h-49.9v30.9M124 61.6h.1M32.6 97.9h-1.6v10.1M32.8 97.9h.1M38.2 97.9h1.6M40 97.9h.1M66.8 82.3h.1M66.8 82.3h12.3M68.6 84.9h.1M68.6 84.9h10.5M70.3 87.5h.1"/>
<path d="M70.3 87.5h8.8M72.1 90.1h.1M72.1 90.1h7M73.9 92.7h.1M73.9 92.7h5.2M79.3 82.3h.1M79.3 84.9h.1M79.3 87.5h.1M79.3 90.1h.1M79.3 92.7h.1M31 108.3h.1M38.2 108.3h1.6"/>
<path d="M40 108.3h.1M40 108.3h15.9M56 108.3h.1M56 108.3v20.4M56 129h.1M56 129h23.1M59.6 126.4h19.5M79.3 129h.1M79.3 126.4h.1M111.4 131.6h.1M111.4 131.6v25.6M120.4 126.4h.1"/>
<path d="M120.4 126.7v4.9h-8.8M120.6 126.4h15.9M124 136.8v12.7M79.3 147.1h.1M79.3 141.9v5M93.6 157.5h.1M93.7 157.5h17.7M111.4 157.5h.1M124 149.7h.1M124 149.7v15.3M50.7 170.5v12.7M79.3 165.3h.1"/>
<path d="M79.5 165.3h37.3M88.2 175.6h10.6M98.9 175.6h.1M98.9 175.6v5M116.8 165.3h.1M116.8 165.3v15.3M117 165.3h7M124 165.3h.1M50.7 183.4h.1M50.7 183.4h1.6M52.5 183.4h.1M93.6 188.6h5.2"/>
<path d="M98.9 188.6h.1M98.9 180.8h.1M98.9 180.8v7.5M104.3 180.8h3.4M107.9 180.8h.1M116.8 180.8h.1M72.1 206.7h.1M72.1 201.6v4.9M72.1 206.7h10.6M82.8 206.7h.1M98.9 206.7h.1M98.9 201.6v4.9"/>
</g>
<g fill="#f0f" stroke="#f0f" stroke-width=".21">
<path d="M64.6 79.1l.4 .1a.51 .51 0 0 1-.3 .7l-.2-.3z" fill-rule="evenodd"/>
<path d="M50.3 182.8h.4a.51 .51 0 0 1-.3 .7l-.2-.2z" fill-rule="evenodd"/>
<path d="M98.5 180.2l.5 .1a.51 .51 0 0 1-.3 .7l-.2-.3z" fill-rule="evenodd"/>
<path d="M66.3 81.7l.5 .1a.51 .51 0 0 1-.3 .7l-.2-.3z" fill-rule="evenodd"/>
<path d="M116.4 164.7h.4a.51 .51 0 0 1-.3 .7l-.1-.3z" fill-rule="evenodd"/>
<path d="M68.1 84.3l.5 .1a.51 .51 0 0 1-.3 .7l-.2-.3z" fill-rule="evenodd"/>
<path d="M69.9 86.9l.5 .1a.51 .51 0 0 1-.3 .7l-.2-.3z" fill-rule="evenodd"/>
<path d="M39.5 107.6l.5 .1a.52 .52 0 0 1-.3 .7l-.2-.3z" fill-rule="evenodd"/>
</g>
<g font-size="2.3">
<text x="39.9" y="45.7">VCC</text>
<text x="127.1" y="47.7">3</text>
<text x="141.2" y="47.7">2</text>
<text x="39.9" y="48">5.01V</text>
<text x="127.1" y="50.3">4</text>
<text x="127.1" y="52.9">7</text>
<text x="141.2" y="50.3">5</text>
<text x="141.2" y="52.9">6</text>
<text x="126.2" y="58.1">13</text>
<text x="127.1" y="55.5">8</text>
<text x="141.2" y="55.5">9</text>
<text x="141.2" y="58.1">12</text>
<text x="126.2" y="60.7">14</text>
<text x="126.2" y="63.3">17</text>
<text x="126.2" y="65.9">18</text>
<text x="141.2" y="60.7">15</text>
<text x="141.2" y="63.3">16</text>
<text x="141.2" y="65.9">19</text>
<text x="38.1" y="71.6">D7-D0</text>
<text x="127.1" y="71.1">1</text>
<text x="126.2" y="73.7">11</text>
<text x="141.2" y="73.7">20</text>
<text x="77.4" y="79.4">D0</text>
<text x="77.4" y="82">D1</text>
<text x="81.5" y="78.9">39</text>
<text x="81.5" y="81.4">38</text>
<text x="103.7" y="78.9">21</text>
<text x="103.7" y="81.4">22</text>
<text x="77.4" y="84.5">D2</text>
<text x="77.4" y="87.1">D3</text>
<text x="77.4" y="89.7">D4</text>
<text x="81.5" y="84">37</text>
<text x="81.5" y="86.6">36</text>
<text x="81.5" y="89.2">35</text>
<text x="103.7" y="84">23</text>
<text x="103.7" y="86.6">24</text>
<text x="103.7" y="89.2">25</text>
<text x="77.4" y="92.3">D5</text>
<text x="77.4" y="94.9">D6</text>
<text x="81.5" y="91.8">34</text>
<text x="81.5" y="94.4">33</text>
<text x="103.7" y="91.8">26</text>
<text x="103.7" y="94.4">27</text>
<text x="77.4" y="97.5">D7</text>
<text x="81.5" y="97">32</text>
<text x="103.7" y="97">28</text>
<text x="82.4" y="102.2">1</text>
<text x="82.4" y="104.8">2</text>
<text x="82.4" y="107.4">3</text>
<text x="103.7" y="102.2">10</text>
<text x="103.7" y="104.8">11</text>
<text x="103.7" y="107.4">12</text>
<text x="139.6" y="102.2">2</text>
<text x="139.6" y="104.8">3</text>
<text x="139.6" y="107.4">4</text>
<text x="153.7" y="102.2">12</text>
<text x="153.7" y="104.8">13</text>
<text x="153.7" y="107.4">14</text>
<text x="82.4" y="109.9">4</text>
<text x="82.4" y="112.5">5</text>
<text x="103.7" y="109.9">13</text>
<text x="103.7" y="112.5">14</text>
<text x="139.6" y="109.9">5</text>
<text x="139.6" y="112.5">6</text>
<text x="153.7" y="109.9">15</text>
<text x="153.7" y="112.5">16</text>
<text x="82.4" y="115.1">6</text>
<text x="82.4" y="117.7">7</text>
<text x="103.7" y="115.1">15</text>
<text x="103.7" y="117.7">16</text>
<text x="139.6" y="115.1">7</text>
<text x="139.6" y="117.7">8</text>
<text x="153.7" y="115.1">17</text>
<text x="153.7" y="117.7">18</text>
<text x="81.5" y="125.5">19</text>
<text x="82.4" y="120.3">8</text>
<text x="103.7" y="125.5">30</text>
<text x="103.7" y="120.3">17</text>
<text x="138.7" y="125.5">11</text>
<text x="139.6" y="120.3">9</text>
<text x="153.7" y="120.3">19</text>
<text x="81.5" y="128.1">18</text>
<text x="103.7" y="128.1">29</text>
<text x="139.6" y="130.7">1</text>
<text x="81.5" y="133.3">31</text>
<text x="82.4" y="135.9">9</text>
<text x="138.7" y="135.9">20</text>
<text x="81.5" y="141">40</text>
<text x="116.7" y="162.3">VCC</text>
<text x="116.7" y="164.6">5.01V</text>
<text x="102.1" y="179.9">1</text>
<text x="109" y="179.9">2</text>
<text x="73.8" y="183">7.63V</text>
<text x="91.7" y="185.6">5.01V</text>
<text x="75.3" y="187.7">1</text>
<text x="89.4" y="187.7">3</text>
<text x="132.8" y="206.4">Title</text>
<text x="139.9" y="208.9">ESD Lab #1 and #2 Schematic Page 1</text>
<text x="132.8" y="214.1">Size</text>
<text x="139.9" y="214.1">Document Number</text>
<text x="191.8" y="214.1">Rev</text>
<text x="132.8" y="221.9">Date:</text>
<text x="134.6" y="216.7">A</text>
<text x="139.9" y="216.7">Aniket Kumar</text>
<text x="142.1" y="221.9">Wednesday, October 01, 2014</text>
<text x="168.5" y="221.9">Sheet</text>
<text x="177.5" y="221.9">1</text>
<text x="182.8" y="221.9">of</text>
<text x="188.2" y="221.9">1</text>
<text x="193.6" y="216.7">&lt;RevCode&gt;</text>
</g>
<g font-size="2.3" fill="#000080">
<text x="130.1" y="45.9">U3</text>
<text x="41.7" y="58.6">R4</text>
<text x="38.1" y="61.2">4.7kOhms</text>
<text x="84.5" y="74.2">U1</text>
<text x="122.1" y="76.8">ALE</text>
<text x="113.7" y="80.9">A8</text>
<text x="113.7" y="83.5">A9</text>
<text x="134.6" y="82">74LS373</text>
<text x="113.7" y="86.1">A10</text>
<text x="113.7" y="88.7">A11</text>
<text x="139.9" y="89.7">C10</text>
<text x="145.3" y="89.7">0.1uF</text>
<text x="30.9" y="94.9">C5</text>
<text x="120.8" y="91.3">A12</text>
<text x="122.6" y="93.9">A13</text>
<text x="124.4" y="96.5">A14</text>
<text x="141.7" y="97.5">U6</text>
<text x="30.9" y="102.7">27pF Y1</text>
<text x="41.7" y="107.9">11.0592MHz</text>
<text x="70.3" y="105.3">P1.0</text>
<text x="163.7" y="103.2">READ</text>
<text x="163.7" y="106.8">CSPERIPH</text>
<text x="32.7" y="113.1">C6</text>
<text x="36.3" y="113.1">27pF</text>
<text x="163.7" y="109.4">CE</text>
<text x="163.7" y="112">OE</text>
<text x="163.7" y="114.6">CP</text>
<text x="32.7" y="120.8">SW2</text>
<text x="50.6" y="126">C7</text>
<text x="50.6" y="131.2">10uF</text>
<text x="113.7" y="127.6">ALE</text>
<text x="36.3" y="136.4">R3</text>
<text x="35.2" y="141.6">330</text>
<text x="36.3" y="146.7">D7</text>
<text x="50.6" y="144.2">R2</text>
<text x="50.6" y="149.3">10k</text>
<text x="70.3" y="149.3">C8</text>
<text x="73.8" y="149.3">0.1uF</text>
<text x="84.5" y="149.3">C501</text>
<text x="136.4" y="146.7">C9</text>
<text x="139.9" y="146.7">0.1uF</text>
<text x="148.9" y="144.2">ATF16V8C</text>
<text x="32.7" y="154.5">1N4148</text>
<text x="41.7" y="167.5">SW1</text>
<text x="81" y="171.9">D2</text>
<text x="41.7" y="177.8">D1</text>
<text x="54.2" y="179.7">D2</text>
<text x="104.2" y="175.3">J1</text>
<text x="81" y="183">1N4003</text>
<text x="29.2" y="190.8">9V</text>
<text x="41.7" y="188.2">1N4003</text>
<text x="54.2" y="188.2">1N4003</text>
<text x="104.2" y="188.2">JUMPER</text>
<text x="118.5" y="188.2">R5</text>
<text x="118.5" y="190.8">330</text>
<text x="41.7" y="196">D3</text>
<text x="54.2" y="195.2">D4</text>
<text x="68.5" y="196">C5</text>
<text x="100.6" y="196">C7</text>
<text x="41.7" y="203.8">1N4003</text>
<text x="54.2" y="203.8">1N4003</text>
<text x="64.9" y="203.8">0.1uF</text>
<text x="77.4" y="198.6">U2</text>
<text x="84.5" y="198.6">LM7805C/TO</text>
<text x="100.6" y="201.2">10uF</text>
<text x="119.4" y="201.2">D5</text>
<text x="120.3" y="205.3">LED</text>
</g>
<g font-size="2.3" fill="#004080">
<text x="130.1" y="49.8">D0</text>
<text x="130.1" y="52.4">D1</text>
<text x="136.9" y="49.8">Q0</text>
<text x="136.9" y="52.4">Q1</text>
<text x="130.1" y="55">D2</text>
<text x="130.1" y="57.6">D3</text>
<text x="136.9" y="55">Q2</text>
<text x="136.9" y="57.6">Q3</text>
<text x="130.1" y="60.2">D4</text>
<text x="130.1" y="62.8">D5</text>
<text x="130.1" y="65.4">D6</text>
<text x="136.9" y="60.2">Q4</text>
<text x="136.9" y="62.8">Q5</text>
<text x="136.9" y="65.4">Q6</text>
<text x="130.1" y="68">D7</text>
<text x="136.9" y="68">Q7</text>
<text x="130.1" y="73.1">OC</text>
<text x="130.1" y="75.7">G</text>
<text x="135.5" y="75.7">VCC</text>
<text x="85.4" y="80.9">P0.0/AD0</text>
<text x="85.4" y="83.5">P0.1/AD1</text>
<text x="95.6" y="80.9">P2.0/A8</text>
<text x="95.6" y="83.5">P2.1/A9</text>
<text x="85.4" y="86.1">P0.2/AD2</text>
<text x="85.4" y="88.7">P0.3/AD3</text>
<text x="94.7" y="86.1">P2.2/A10</text>
<text x="94.7" y="88.7">P2.3/A11</text>
<text x="85.4" y="91.3">P0.4/AD4</text>
<text x="85.4" y="93.9">P0.5/AD5</text>
<text x="94.7" y="91.3">P2.4/A12</text>
<text x="94.7" y="93.9">P2.5/A13</text>
<text x="85.4" y="96.5">P0.6/AD6</text>
<text x="85.4" y="99.1">P0.7/AD7</text>
<text x="94.7" y="96.5">P2.6/A14</text>
<text x="94.7" y="99.1">P2.7/A15</text>
<text x="85.4" y="104.2">P1.0</text>
<text x="85.4" y="106.8">P1.1</text>
<text x="94.2" y="104.2">P3.0/RXD</text>
<text x="94.6" y="106.8">P3.1/TXD</text>
<text x="142.6" y="104.2">I</text>
<text x="142.6" y="106.8">I</text>
<text x="149.2" y="104.2">I/O</text>
<text x="149.2" y="106.8">I/O</text>
<text x="85.4" y="109.4">P1.2</text>
<text x="85.4" y="112">P1.3</text>
<text x="94" y="109.4">P3.2/INT0</text>
<text x="94" y="112">P3.3/INT1</text>
<text x="142.6" y="109.4">I</text>
<text x="142.6" y="112">I</text>
<text x="149.2" y="109.4">I/O</text>
<text x="149.2" y="112">I/O</text>
<text x="85.4" y="114.6">P1.4</text>
<text x="85.4" y="117.2">P1.5</text>
<text x="85.4" y="119.8">P1.6</text>
<text x="94.7" y="119.8">P3.6/WR</text>
<text x="95.8" y="114.6">P3.4/T0</text>
<text x="95.8" y="117.2">P3.5/T1</text>
<text x="142.6" y="114.6">I</text>
<text x="142.6" y="117.2">I</text>
<text x="142.6" y="119.8">I</text>
<text x="149.2" y="114.6">I/O</text>
<text x="149.2" y="117.2">I/O</text>
<text x="149.2" y="119.8">I/O</text>
<text x="85.4" y="122.4">P1.7</text>
<text x="95.1" y="122.4">P3.7/RD</text>
<text x="142.6" y="122.4">I</text>
<text x="149.2" y="122.4">I/O</text>
<text x="85.4" y="127.6">X1</text>
<text x="85.4" y="130.2">X2</text>
<text x="97.1" y="130.2">PSEN</text>
<text x="98.5" y="127.6">ALE</text>
<text x="142.6" y="127.6">I/OE</text>
<text x="85.4" y="135.3">EA</text>
<text x="85.4" y="137.9">RST</text>
<text x="142.6" y="132.8">I/CLK</text>
<text x="142.6" y="137.9">VCC</text>
<text x="85.4" y="143.1">VCC</text>
<text x="78.3" y="189.8">IN</text>
<text x="83.8" y="189.8">OUT</text>
</g>
<text font-size="2.3" fill="#f00" x="145.7" y="48">A7-A0</text>
<g font-size="1.6">
<text x="48.3" y="54.5" transform="rotate(-90 48.3 54.5)">9</text>
<text x="50.1" y="54.5" transform="rotate(-90 50.1 54.5)">10</text>
<text x="51.8" y="54.5" transform="rotate(-90 51.8 54.5)">11</text>
<text x="53.6" y="54.5" transform="rotate(-90 53.6 54.5)">12</text>
<text x="55.4" y="54.5" transform="rotate(-90 55.4 54.5)">13</text>
<text x="57.2" y="54.5" transform="rotate(-90 57.2 54.5)">14</text>
<text x="59" y="54.5" transform="rotate(-90 59 54.5)">15</text>
<text x="60.8" y="54.5" transform="rotate(-90 60.8 54.5)">16</text>
<text x="48.3" y="67.2" transform="rotate(-90 48.3 67.2)">8</text>
<text x="50.1" y="67.2" transform="rotate(-90 50.1 67.2)">7</text>
<text x="51.8" y="67.2" transform="rotate(-90 51.8 67.2)">6</text>
<text x="53.6" y="67.2" transform="rotate(-90 53.6 67.2)">5</text>
<text x="55.4" y="67.2" transform="rotate(-90 55.4 67.2)">4</text>
<text x="57.2" y="67.2" transform="rotate(-90 57.2 67.2)">3</text>
<text x="59" y="67.2" transform="rotate(-90 59 67.2)">2</text>
<text x="60.8" y="67.2" transform="rotate(-90 60.8 67.2)">1</text>
<text x="134" y="81.4" transform="rotate(-90 134 81.4)">10</text>
<text x="146.6" y="143.6" transform="rotate(-90 146.6 143.6)">10</text>
<text x="92.9" y="148.8" transform="rotate(-90 92.9 148.8)">20</text>
<text x="82.2" y="196.8" transform="rotate(-90 82.2 196.8)">2</text>
</g>
<g font-size="1.6" fill="#004080">
<text x="135.7" y="75.7" transform="rotate(-90 135.7 75.7)">GND</text>
<text x="148" y="137.9" transform="rotate(-90 148 137.9)">GND</text>
<text x="94.4" y="143.1" transform="rotate(-90 94.4 143.1)">GND</text>
<text x="83.7" y="192.4" transform="rotate(-90 83.7 192.4)">GND</text>
</g>
</svg>
